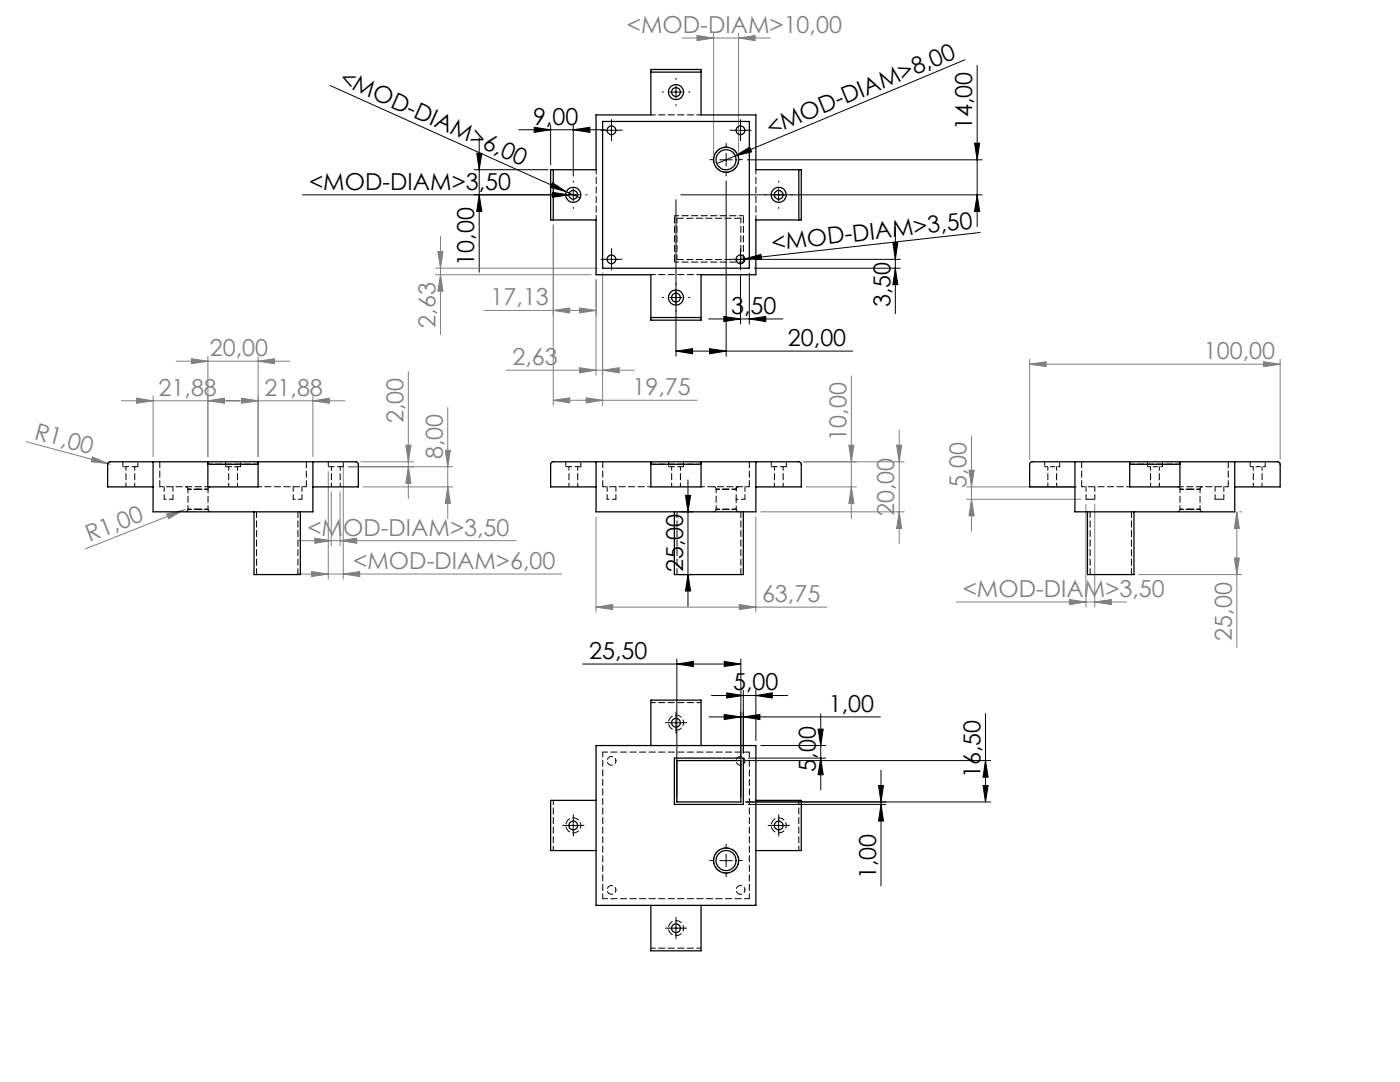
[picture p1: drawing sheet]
<svg xmlns="http://www.w3.org/2000/svg" width="279mm" height="216mm" viewBox="0 0 279 216" stroke-linecap="round" stroke-linejoin="round" font-family="sans-serif">
<g fill="none" stroke="#000" stroke-width=".2">
<path d="M65.9 17.1l47.1 21.2M133.7 18.4h2.4M134.9 17.1v2.5M192.6 11.9l-45.8 19.2M195 13.1v32.1M60.4 38.9h55.2M94.7 33.9h14.7M95.1 30.6h1.1l-.6 3.3zM95.6 27.5v26.8M95.6 38.9l.6 3.3h-1.1zM103.5 25.9h17.3M106.6 25.4l3.3 .5-3.3 .5z"/>
<path d="M109.9 24.9v8M110.2 38.4l3.3 .5-3.3 .5zM110.2 36.4l2.8 1.9-3.2-.9zM113 38.3l2.8 1.2M114.4 25.9l3.3-.5v1zM114.4 24.9v10.2M114.4 37.6v2.5M120.8 26h2.5M122 24.8v2.4M134.9 39.9v31.2M135.9 38.9h60.1M143.7 31.9h2.5"/>
<path d="M144.9 30.6v2.5M144.9 36.1v35M146.5 26h2.5M146.8 31.1l2.8-1.7 .4 .9zM146.8 31.1l-3.7 1.5M147.8 24.8v2.4M149.2 31.9h46.8M155.4 37.6v2.5M194.5 28.6h1l-.5 3.3zM195 38.9l.5 3.3h-1zM120.8 51.8h2.5M122 50.5v2.5"/>
<path d="M133.7 59.4h2.4M146.5 51.8h2.5M147.8 50.5v2.5M147.8 54.9v9.8M148.7 51.6l3.2-.8 .1 1zM148.7 51.6l-1.8 .3M149.5 54.5v10.2M150.5 53.5h29.2M150.9 51.8h28.8M178.2 48.4h1l-.5 3.4zM178.7 45.4v17.2M178.7 53.5l.5 3.3h-1z"/>
<path d="M195.6 46.4l-46.9 5.2M134.9 70.1l3.3-.5v1zM134.9 70.1h35.3M141.4 63.6h14.8M141.6 69.6l3.3 .5-3.3 .5zM144.5 63.1l3.3 .5-3.3 .6zM149.5 63.6l3.3-.5v1.1zM136.8 98.8h1l-.5 3.3zM137.3 95.8v25.2M135.6 102.1h2.7M135.6 114.7h2.7M137.3 114.7l.5 3.2h-1z"/>
<path d="M116.3 132.5h31.5M135.1 132.5l3.3-.5v1zM135.1 131.5v27.5M142 138.8h15.2M144.5 132l3.3 .5-3.3 .5zM145 138.3l3.3 .5-3.3 .5zM147.8 131.5v27.5M148.3 137.8v12.5M150.8 138.8l3.3-.5v1zM150.8 137.8v10M133.7 144.2h2.4M134.9 143v2.5"/>
<path d="M141.5 143.1h34.2M144.5 142.6l3.3 .5-3.3 .5zM148.3 143.1l3.4-.5v1zM148.8 151.8h48.9M149.3 151.3h15.5M151.8 148.8h13M163.3 145.5h1l-.5 3.3zM163.8 142.4v15.2M163.8 151.3l.5 3.3h-1zM175.3 156.7h1l-.5 3.3zM175.8 153.7v23.1M196.2 156.7h1l-.5 3.3z"/>
<path d="M196.7 151.8l.5 3.3h-1zM196.7 142.4v17.6M113.2 164.7h2.4M114.4 163.5v2.5M143.7 171.7h2.5M144.9 170.5v2.5M148.8 160h48.9M149.3 160.5h27.5M154.2 164.7h2.5M155.4 163.5v2.5M175.8 160.5l.5 3.3h-1zM133.7 185.2h2.4"/>
<path d="M134.9 184v2.5"/>
</g>
<g fill="none" stroke="#808080" stroke-width=".2">
<path d="M136.1 7.6h17.6M139.1 7.1l3.3 .5-3.3 .5zM142.4 6.6v24.3M147.4 7.6l3.3-.5v1zM147.4 6.6v24.3M86.9 53.5h32.4M86.9 54.8h31.1M87.4 50.2h1l-.5 3.3zM87.9 54.8l.5 3.3h-1zM87.9 47.2v19.5M110.4 44.9v36M119 55.8v19.1"/>
<path d="M120.3 54.5v26.4M24.2 80h44.6M27.3 79.4l3.3 .6-3.3 .5zM30.6 79v12.1M35.1 72.1h22.8M38.2 71.6l3.3 .5-3.3 .5zM41.5 80l3.3-.6v1.1zM41.5 71.1v20M48.2 79.4l3.3 .6-3.3 .5zM51.5 72.1l3.3-.5v1zM51.5 71.1v20M62.4 80l3.3-.6v1.1z"/>
<path d="M62.4 79v12.1M81.5 74.2v25.3M96.6 61.9h22.4M101 73.9h25.6M110.4 79.9l3.3-.5v1zM110.4 79.9h28.7M110.4 61.9l3.3-.4v.9zM115.7 73.4l3.3 .5-3.3 .5zM115.7 61.5l3.3 .4-3.3 .5zM117 79.4l3.3 .5-3.3 .5zM120.3 73.9l3.3-.5v1zM169.9 75v28.5"/>
<path d="M205.5 72.7l3.3-.5v1zM205.5 71.7v20M205.5 72.7h50M252.2 72.2l3.3 .5-3.3 .5zM255.5 71.7v20M5.2 88.1l16.3 4.4M18.5 91.2l3 1.3-3.3-.4zM21.5 92.5l.5 .1M65.5 94.1v21.4M66.1 98.1v10.8M67.9 98.1v10.8M68.5 93.1v22.4"/>
<path d="M69.5 93.1h20.9M72 92.1h10.5M72.5 97.2h17.9M81 88.8h1l-.5 3.3zM81.5 93.1l.5 3.3h-1zM88.9 89.9h1l-.5 3.2zM89.4 81.3v22.2M89.4 97.2l.5 3.2h-1zM160.4 92.1h20M160.9 97.2h10M169.4 88.8h1l-.5 3.3zM169.9 97.2l.5 3.2h-1z"/>
<path d="M178.9 88.8h1.1l-.5 3.3zM179.5 85.8v22.7M192.9 97.2h21.9M192.9 99.6h22.8M193.4 93.8h1l-.5 3.4zM193.9 87v19M193.9 99.6l.5 3.3h-1zM33.3 102.6l3.2-.8-2.8 1.7zM36.5 101.8l-19.5 7.7M37 101.6l-.5 .2M59.2 114.5h52.9M59.8 107.9h43.2"/>
<path d="M62.2 114.1l3.3 .4-3.3 .5zM62.8 107.4l3.3 .5-3.3 .5zM67.9 107.9l3.3-.5v1zM68.5 114.5l3.3-.4v.9zM119 103.2v18.9M150.8 103.2v18.9M151.8 102.1h28.6M179.5 102.1l.5 3.3h-1.1zM213.4 119.6l3.3 .5-3.3 .5zM216.7 100.6v20.5M218.5 100.6v20.5M227.3 114.7h20.5"/>
<path d="M246.3 111.3h1l-.5 3.4zM246.8 102.1v27.1M246.8 102.1l.5 3.3h-1zM247.4 102.1h.4M119 121.1l3.3-.5v1zM119 121.1h46M147.5 120.6l3.3 .5-3.3 .5zM190.8 120.1h34M218.5 120.1l3.3-.5v1z"/>
</g>
<g fill="none" stroke="#000" stroke-width=".2" stroke-dasharray="15.2 1.3 1.3 1.3">
<path d="M132.4 18.4h-.2M134.9 15.9v-.3M137.4 18.4h.3M111.9 38.9h-.2M114.4 36.4v-.3M116.9 38.9h.3M120.8 26h-.9M122 24.7v-.8M122 27.2v.9M123.3 26h.9M134.9 20.9v.2M142.4 31.9h-.7"/>
<path d="M144.9 29.4v-.8M144.9 34.4v.7M146.5 26h-.8M147.4 31.9h.8M147.8 24.7v-.8M147.8 27.2v.9M149 26h.9M152.9 38.9h-.2M155.4 36.4v-.3M157.9 38.9h.3M114.4 41.4v.2M120.8 51.7h-.9"/>
<path d="M122 50.5v-.9M122 53v.9M123.3 51.7h.9M132.4 59.4h-.2M134.9 56.9v-.3M137.4 59.4h.3M146.5 51.7h-.8M147.8 50.5v-.9M147.8 53v.9M149 51.7h.9M155.4 41.4v.2M134.9 61.9v.2"/>
<path d="M133.7 144.2h-.9M134.9 142.9v-.8M134.9 145.4v.9M136.2 144.2h.8M113.2 164.7h-.9M114.4 163.4v-.8M114.4 165.9v.9M115.7 164.7h.8M142.4 171.7h-.7M144.9 169.2v-.8M144.9 174.2v.7M147.4 171.7h.8"/>
<path d="M154.2 164.7h-.9M155.4 163.4v-.8M155.4 165.9v.9M156.7 164.7h.8M133.7 185.2h-.9M134.9 183.9v-.8M134.9 186.4v.9M136.2 185.2h.8"/>
</g>
<g fill="#000">
<path d="M110.2 36.4l2.8 1.9-3.2-.9zM110.2 38.4l3.3 .5-3.3 .5zM146.8 31.1l2.8-1.7 .4 .9zM148.7 51.6l3.2-.8 .1 1z"/>
<path d="M114.4 25.9l3.3-.5v1zM106.6 25.4l3.3 .5-3.3 .5z"/>
<path d="M144.5 63.1l3.3 .5-3.3 .6zM149.5 63.6l3.3-.5v1.1z"/>
<path d="M136.8 98.8h1l-.5 3.3zM137.3 114.7l.5 3.2h-1zM175.3 156.7h1l-.5 3.3zM175.8 160.5l.5 3.3h-1zM194.5 28.6h1l-.5 3.3zM195 38.9l.5 3.3h-1zM178.2 48.4h1l-.5 3.4zM178.7 53.5l.5 3.3h-1z"/>
<path d="M144.5 132l3.3 .5-3.3 .5zM135.1 132.5l3.3-.5v1z"/>
<path d="M145 138.3l3.3 .5-3.3 .5zM150.8 138.8l3.3-.5v1z"/>
<path d="M144.5 142.6l3.3 .5-3.3 .5zM148.3 143.1l3.4-.5v1zM134.9 70.1l3.3-.5v1zM141.6 69.6l3.3 .5-3.3 .5z"/>
<path d="M196.2 156.7h1l-.5 3.3zM196.7 151.8l.5 3.3h-1zM163.8 151.3l.5 3.3h-1zM163.3 145.5h1l-.5 3.3zM95.6 38.9l.6 3.3h-1.1zM95.1 30.6h1.1l-.6 3.3z"/>
</g>
<g fill="#808080">
<path d="M18.5 91.2l3 1.3-3.3-.4z"/>
<path d="M33.3 102.6l3.2-.8-2.8 1.7z"/>
<path d="M218.5 120.1l3.3-.5v1zM213.4 119.6l3.3 .5-3.3 .5z"/>
<path d="M119 121.1l3.3-.5v1zM147.5 120.6l3.3 .5-3.3 .5zM139.1 7.1l3.3 .5-3.3 .5zM147.4 7.6l3.3-.5v1zM110.4 61.9l3.3-.4v.9zM115.7 61.5l3.3 .4-3.3 .5z"/>
<path d="M110.4 79.9l3.3-.5v1zM117 79.4l3.3 .5-3.3 .5z"/>
<path d="M62.8 107.4l3.3 .5-3.3 .5zM67.9 107.9l3.3-.5v1zM62.2 114.1l3.3 .4-3.3 .5zM68.5 114.5l3.3-.4v.9zM27.3 79.4l3.3 .6-3.3 .5zM41.5 80l3.3-.6v1.1zM48.2 79.4l3.3 .6-3.3 .5zM62.4 80l3.3-.6v1.1z"/>
<path d="M120.3 73.9l3.3-.5v1zM115.7 73.4l3.3 .5-3.3 .5z"/>
<path d="M51.5 72.1l3.3-.5v1zM38.2 71.6l3.3 .5-3.3 .5z"/>
<path d="M179.5 102.1l.5 3.3h-1.1zM178.9 88.8h1.1l-.5 3.3z"/>
<path d="M246.8 102.1l.5 3.3h-1zM246.3 111.3h1l-.5 3.4zM193.4 93.8h1l-.5 3.4zM193.9 99.6l.5 3.3h-1zM89.4 97.2l.5 3.2h-1zM88.9 89.9h1l-.5 3.2zM81.5 93.1l.5 3.3h-1zM81 88.8h1l-.5 3.3z"/>
<path d="M169.4 88.8h1l-.5 3.3zM169.9 97.2l.5 3.2h-1zM87.4 50.2h1l-.5 3.3zM87.9 54.8l.5 3.3h-1z"/>
<path d="M205.5 72.7l3.3-.5v1zM252.2 72.2l3.3 .5-3.3 .5z"/>
</g>
<g fill="none" stroke="#000" stroke-width=".25">
<path d="M129.9 14.4v-.5h10v.5M129.9 14.4v8.5h-10.9v11h-8.6M129.9 14.4h10M139.9 14.4v8.5h10.9v11h8.6M110.4 33.9h-.5v10h.5M110.4 33.9v10M120.3 24.2h29.2v29.3h-29.2zM159.4 33.9h.5v10h-.5M159.4 33.9v10M110.4 43.9h8.6v10.9h10.9v8.6M159.4 43.9h-8.6v10.9h-10.9v8.6M129.9 63.4v.5h10v-.5"/>
<path d="M129.9 63.4h10M30.6 97.2h-9.1v-4.7l.4-.4h49.2l.4 .4v4.7h-9.1M30.6 92.1v10h31.8v-10M41.5 92.1v.5M41.5 92.6v4.6h10v-4.6M41.5 92.6h10M51.5 92.1v.5M119 97.2h-9.1v-4.7l.4-.4h49.2l.4 .4v4.7h-9.1M119 92.1v10h31.8v-10M129.9 92.1v.5M129.9 92.6v4.6h10v-4.6M129.9 92.6h10"/>
<path d="M139.9 92.1v.5M214.5 97.2h-9l.1-4.8 .3-.3h49.2l.3 .4 .1 4.7h-9.1M214.5 92.1v10h31.9v-10M225.5 92.1v.5M225.5 92.6v4.6h10v-4.6M225.5 92.6h10M235.5 92.1v.5M50.7 102.1v12.6h9.2v-12.6M134.6 102.1v12.6h13.7v-12.6M217 102.1v12.6h9.3v-12.6M119 148.8h31.8v31.9h-31.8zM119 159.7h-9.1v10h9.1"/>
<path d="M129.9 148.8v-9.1h10v9.1M134.6 151.3h13.7v9.2h-13.7zM135.1 151.8h12.7v8.2h-12.7zM150.8 159.7h9.1v10h-9.1M129.9 180.7v9h10v-9"/>
<circle cx="134.9" cy="18.4" r="1.51"/>
<circle cx="134.9" cy="18.4" r=".87"/>
<circle cx="114.4" cy="38.9" r="1.5"/>
<circle cx="114.4" cy="38.9" r=".87"/>
<circle cx="122" cy="26" r=".87"/>
<circle cx="144.9" cy="31.9" r="2.01"/>
<circle cx="144.9" cy="31.9" r="2.5"/>
<circle cx="147.8" cy="26" r=".87"/>
<circle cx="155.4" cy="38.9" r=".87"/>
<circle cx="155.4" cy="38.9" r="1.5"/>
<circle cx="122" cy="51.7" r=".87"/>
<circle cx="134.9" cy="59.4" r=".88"/>
<circle cx="134.9" cy="59.4" r="1.51"/>
<circle cx="147.8" cy="51.7" r=".87"/>
<circle cx="134.9" cy="144.2" r=".87"/>
<circle cx="114.4" cy="164.7" r=".87"/>
<circle cx="144.9" cy="171.7" r="2.01"/>
<circle cx="144.9" cy="171.7" r="2.5"/>
<circle cx="155.4" cy="164.7" r=".87"/>
<circle cx="134.9" cy="185.2" r=".87"/>
</g>
<path d="M24.5 93.1h3M45 93.1h3M65.5 93.1h3M112.9 93.1h3M133.4 93.1h3M153.9 93.1h3M51.2 102.1v12.5M59.5 102.1v12.5M135.1 102.1v12.5M147.9 102.1v12.5M217.6 102.1v12.5M225.8 102.1v12.5" fill="none" stroke="#000" stroke-width=".2" stroke-dasharray="1.3 .6" stroke-dashoffset=".1"/>
<path d="M135.1 43.5h12.8M147.9 51.8h-12.8M31.9 97.1v-5M61.1 97.1v-5M120.3 97.1v-5M149.5 97.1v-5M215.9 97.1v-5M245.1 97.1v-5" fill="none" stroke="#000" stroke-width=".2" stroke-dasharray="1.3 .6"/>
<path d="M31.9 97.1h9.6M51.5 97.1h9.6M120.3 97.1h9.6M139.9 97.1h9.6M215.9 97.1h9.6M235.5 97.1h9.6M146.9 101.6v-2" fill="none" stroke="#000" stroke-width=".2" stroke-dasharray="1.3 .6" stroke-dashoffset=".6"/>
<path d="M32.8 99.6h1.7M58.5 99.6h1.8M121.2 99.6h1.7M146.9 99.6h1.8" fill="none" stroke="#000" stroke-width=".2" stroke-dasharray="1.3 .6" stroke-dashoffset=".9"/>
<g fill="none" stroke="#000" stroke-width=".2" stroke-dasharray="1.3 .6" stroke-dashoffset=".5">
<path d="M24.5 92.1v1M25.1 93.1v4M26.9 97.1v-4M27.5 93.1v-1M37.5 97.6v4M45 92.1v1M45.6 93.1v4M47.4 97.1v-4M48 93.1v-1M65.5 92.1v1M66.1 93.1v4M67.9 97.1v-4"/>
<path d="M68.5 93.1v-1M112.9 92.1v1M113.5 93.1v4M115.3 97.1v-4M115.9 93.1v-1M133.4 92.1v1M134 93.1v4M135.8 97.1v-4M136.4 93.1v-1M142.9 97.6v4M146.9 97.6h-4h4M153.9 92.1v1"/>
<path d="M154.5 93.1v4M156.3 97.1v-4M156.9 93.1v-1M208.5 92.1v1M209.1 93.1v4M210.9 97.1v-4M211.5 93.1v-1M229 92.1v1M229.6 93.1v4M231.4 97.1v-4M232 93.1v-1M235.5 97.6v4"/>
<path d="M249.5 92.1v1M250.1 93.1v4M251.9 97.1v-4M252.5 93.1v-1M41.5 101.6v-4M146.9 101.6h-4h4M239.5 101.6v-4"/>
</g>
<g fill="none" stroke="#000" stroke-width=".2" stroke-dasharray="1.3 .6" stroke-dashoffset=".4">
<path d="M119 33.9v10M139.9 22.9h-10M147.4 31.9a2.5 2.5 0 0 0-3.6-2.3 2.5 2.5 0 0 0-.3 4.3 2.5 2.5 0 0 0 3.9-1.7v-.3M129.9 54.8h10M134.6 43h13.8M148.4 52.3h-13.8M150.9 43.9v-10M37 97.1l.4 .2 .1 .3M39.5 97.6h-2h4h-2M41.5 92.6h10M41.5 97.6l.2-.3 .3-.2M129.9 92.6h10"/>
<path d="M142.4 97.1l.4 .2 .1 .3M146.9 97.6l.2-.3 .3-.2M216.7 99.6h.9M217.6 99.6h.9M225.5 92.6h10M235 97.1l.3 .2 .2 .3M237.5 97.6h2h-4h2M239.5 97.6l.1-.3 .4-.2M242.5 99.6h.9M243.4 99.6h.8M37.5 101.6l-.1 .4-.4 .1M39.5 101.6h2h-4h2"/>
<path d="M42 102.1l-.3-.1-.2-.4M142.9 101.6l-.1 .4-.4 .1M147.4 102.1l-.3-.1-.2-.4M235.5 101.6l-.2 .4-.3 .1M237.5 101.6h-2h4h-2M240 102.1l-.4-.1-.1-.4M129.9 140.2h10M159.4 159.7v10M110.4 169.7v-10M147.4 171.7a2.5 2.5 0 0 0-3.6-2.2 2.5 2.5 0 0 0-.3 4.2 2.5 2.5 0 0 0 3.9-1.6v-.4M139.9 189.2h-10"/>
</g>
<g fill="none" stroke="#000" stroke-width=".2" stroke-dasharray="1.3 .6" stroke-dashoffset=".3">
<path d="M135.1 51.8v-8.3M147.9 43.5v8.3M32.8 97.1v2.5M34.5 99.6v-2.5M58.5 97.1v2.5M60.3 99.6v-2.5M121.2 97.1v2.5M122.9 99.6v-2.5M146.9 97.1v2.5M148.7 99.6v-2.5M216.7 97.1v2.5M218.5 99.6v-2.5"/>
<path d="M242.5 97.1v2.5M244.2 99.6v-2.5M120.3 150.1h29.2M149.5 150.1v29.2M120.3 179.3v-29.2M149.5 179.3h-29.2"/>
</g>
<path d="M208.5 93.1h1.5M210 93.1h1.5M229 93.1h1.5M230.5 93.1h1.5M249.5 93.1h1.5M251 93.1h1.5M122.9 151.8a.88 .88 0 0 1-1.2 .8 .88 .88 0 0 1-.2-1.5 .88 .88 0 0 1 1.4 .5v.2M148.7 151.8a.88 .88 0 0 1-1.3 .8 .88 .88 0 0 1-.2-1.5 .88 .88 0 0 1 1.4 .5l.1 .2M122.9 177.6a.88 .88 0 0 1-1.2 .8 .88 .88 0 0 1-.2-1.5 .88 .88 0 0 1 1.4 .5v.2M148.7 177.6a.88 .88 0 0 1-1.3 .8 .88 .88 0 0 1-.2-1.5 .88 .88 0 0 1 1.4 .5l.1 .2" fill="none" stroke="#000" stroke-width=".2" stroke-dasharray="1.3 .6" stroke-dashoffset=".8"/>
<path d="M136.4 144.2a1.5 1.5 0 0 1-2.1 1.3 1.5 1.5 0 0 1-.3-2.5 1.5 1.5 0 0 1 2.4 .9v.3M115.9 164.7a1.5 1.5 0 0 1-2.1 1.3 1.5 1.5 0 0 1-.3-2.5 1.5 1.5 0 0 1 2.4 .9v.3M156.9 164.7a1.5 1.5 0 0 1-2.1 1.3 1.5 1.5 0 0 1-.3-2.5 1.5 1.5 0 0 1 2.4 .9v.3M136.4 185.2a1.5 1.5 0 0 1-2.1 1.3 1.5 1.5 0 0 1-.3-2.5 1.5 1.5 0 0 1 2.4 .9v.3" fill="none" stroke="#000" stroke-width=".2" stroke-dasharray="1.3 .6" stroke-dashoffset=".7"/>
<path d="M134.6 52.3v-9.3M148.4 43v9.3" fill="none" stroke="#000" stroke-width=".2" stroke-dasharray="1.3 .6" stroke-dashoffset="-.2"/>
<g font-size="4.7" fill="#808080">
<text x="125.1" y="6.6">&lt;MOD-DIAM&gt;10,00</text>
<text x="86.9" y="65.4" transform="rotate(-90 86.9 65.4)">2,63</text>
<text x="97.9" y="60.9">17,13</text>
<text x="41.9" y="71">20,00</text>
<text x="240.3" y="71.6">100,00</text>
<text x="102.3" y="72.8">2,63</text>
<text x="31.7" y="78.9">21,88</text>
<text x="52.8" y="78.9">21,88</text>
<text x="126.2" y="78.8">19,75</text>
<text x="6.7" y="87.6" transform="rotate(15 6.7 87.6)">R1,00</text>
<text x="80.5" y="84.5" transform="rotate(-90 80.5 84.5)">2,00</text>
<text x="168.9" y="87.9" transform="rotate(-90 168.9 87.9)">10,00</text>
<text x="88.4" y="91.6" transform="rotate(-90 88.4 91.6)">8,00</text>
<text x="192.9" y="97.3" transform="rotate(-90 192.9 97.3)">5,00</text>
<text x="61.3" y="106.9">&lt;MOD-DIAM&gt;3,50</text>
<text x="178.4" y="102.9" transform="rotate(-90 178.4 102.9)">20,00</text>
<text x="17.9" y="108.1" transform="rotate(-22 17.9 108.1)">R1,00</text>
<text x="70.5" y="113.5">&lt;MOD-DIAM&gt;6,00</text>
<text x="192.1" y="119.1">&lt;MOD-DIAM&gt;3,50</text>
<text x="152.1" y="120.1">63,75</text>
<text x="245.8" y="127.9" transform="rotate(-90 245.8 127.9)">25,00</text>
</g>
<g font-size="4.7">
<text x="67.5" y="16.7" transform="rotate(24 67.5 16.7)">&lt;MOD-DIAM&gt;6,00</text>
<text x="106.4" y="24.9">9,00</text>
<text x="153.8" y="27.1" transform="rotate(-23 153.8 27.1)">&lt;MOD-DIAM&gt;8,00</text>
<text x="194" y="26" transform="rotate(-90 194 26)">14,00</text>
<text x="61.7" y="37.9">&lt;MOD-DIAM&gt;3,50</text>
<text x="94.6" y="53" transform="rotate(-90 94.6 53)">10,00</text>
<text x="154.2" y="50" transform="rotate(-6 154.2 50)">&lt;MOD-DIAM&gt;3,50</text>
<text x="145.9" y="62.6">3,50</text>
<text x="177.7" y="61.3" transform="rotate(-90 177.7 61.3)">3,50</text>
<text x="157.3" y="69">20,00</text>
<text x="136.3" y="114.2" transform="rotate(-90 136.3 114.2)">25,00</text>
<text x="117.6" y="131.5">25,50</text>
<text x="146.3" y="137.7">5,00</text>
<text x="165.4" y="142">1,00</text>
<text x="162.8" y="154" transform="rotate(-90 162.8 154)">5,00</text>
<text x="195.7" y="155.3" transform="rotate(-90 195.7 155.3)">16,50</text>
<text x="174.8" y="175.5" transform="rotate(-90 174.8 175.5)">1,00</text>
</g>
</svg>
